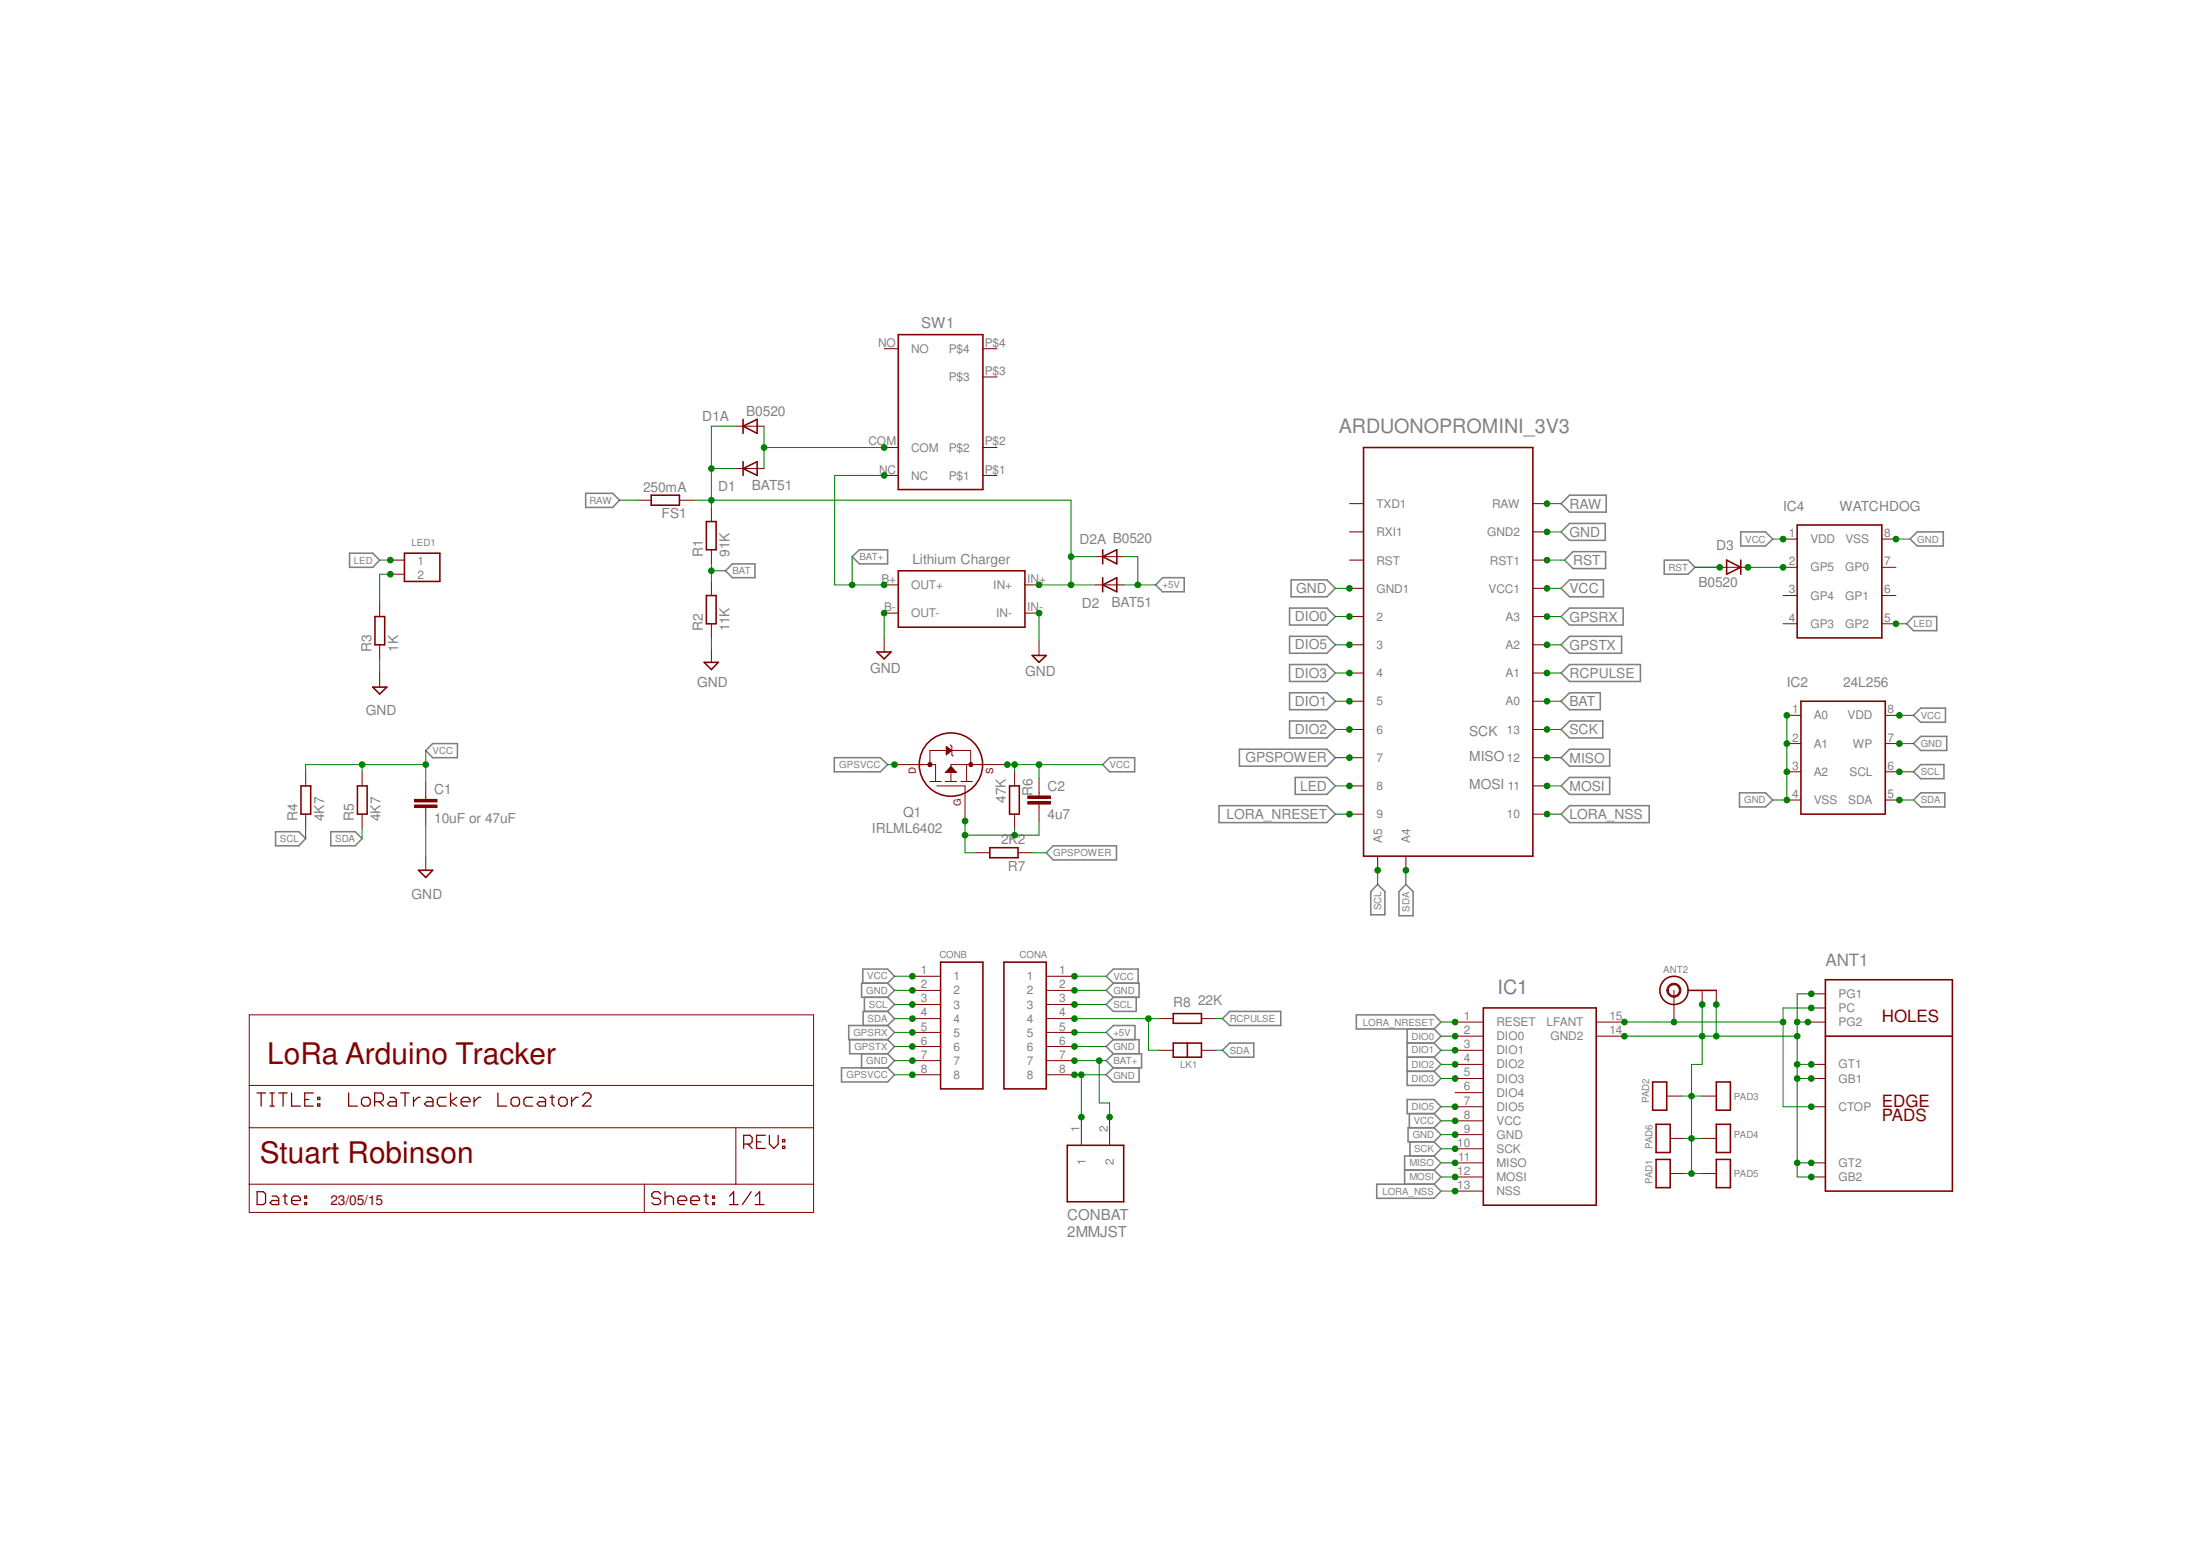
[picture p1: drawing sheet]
<svg xmlns="http://www.w3.org/2000/svg" width="297mm" height="210mm" viewBox="0 0 297 210" stroke-linecap="round" stroke-linejoin="round" font-family="sans-serif">
<g fill="none" stroke="#808080" stroke-width=".21">
<path d="M47.2 74.7h3.1l1 .9-1 1h-3.1zM79.1 66.6h3.6l.9 .9-.9 1h-3.6zM98 77l.9-.9h3v1.9h-3zM115.1 75.1l.9-.9h3.8v1.9h-3.8zM157 78h2.9v1.9h-2.9l-1-.9zM174.3 78.3h4.9l1.1 1.1-1.1 1.2h-4.9zM210.8 71.8l1.1-1.1h4.8v2.2h-4.8zM210.8 79.4l1.1-1.1h4.6v2.3h-4.6zM210.8 68l1.1-1.2h5v2.3h-5zM211.2 75.6l1.2-1.1h4.4v2.3h-4.4zM224.7 75.6h3.2l1 1-1 .9h-3.2zM235 71.8h3.4l.9 1-.9 .9h-3.4z"/>
<path d="M257.9 72.8l1-1h3.5v1.9h-3.5zM174.1 97.3h5.1l1.1 1.2-1.1 1.1h-5.1zM174.1 82.1h5.1l1.1 1.1-1.1 1.2h-5.1zM174.1 85.9h5.1l1.1 1.1-1.1 1.2h-5.1zM174.1 89.7h5.1l1.1 1.1-1.1 1.2h-5.1zM174.1 93.5h5.1l1.1 1.2-1.1 1.1h-5.1zM210.8 83.2l1.1-1.1h7.3v2.3h-7.3zM210.8 87l1.1-1.1h7v2.3h-7zM210.8 94.7l1.1-1.2h4.2v2.3h-4.2zM210.8 98.5l1.1-1.2h4.5v2.3h-4.5zM210.8 90.8l1.1-1.1h9.6v2.3h-9.6zM258.4 96.6l.9-1h3.4v1.9h-3.4z"/>
<path d="M258.4 83.2h3.1v1.9h-3.1l-1-.9zM37.2 112.3h3.1l1 .9-1 1h-3.1zM44.7 112.3h3.3l.9 .9-.9 1h-3.3zM58.4 100.4h3.4v1.9h-3.4l-.9-1zM112.6 102.3h6.3l.9 .9-.9 1h-6.3zM141.3 115.1l.9-.9h8.5v1.9h-8.5zM148.9 103.2l.9-.9h3.4v1.9h-3.4zM164.6 108.8h14.6l1.1 1.1-1.1 1.1h-14.6zM167.3 101.1h11.9l1.1 1.2-1.1 1.1h-11.9zM174.9 104.9h4.3l1.1 1.2-1.1 1.1h-4.3zM186 119.4l1 1v3.1h-1.9v-3.1zM189.8 119.4l1 1v3.2h-1.9v-3.2z"/>
<path d="M210.8 109.9l1.1-1.1h10.8v2.2h-10.8zM210.8 106.1l1.1-1.2h5.4v2.3h-5.4zM210.8 102.3l1.1-1.2h5.4v2.3h-5.4zM234.9 107h3.5l.9 1-.9 .9h-3.5zM258.4 108l.9-1h3.3v1.9h-3.3zM258.4 100.4l.9-1h3.5v1.9h-3.5zM258.4 104.2l.9-1h3.2v1.9h-3.2zM116.5 132.7v-1.9h3.3l1 1-1 .9M116.7 134.6v1.9M119.8 138.4h-5.2v1.9h5.2M119.8 132.7h-3.5v1.9h3.5M119.8 132.7l1 1-1 .9"/>
<path d="M119.8 138.4l1 1-1 .9M119.8 136.5l1 1-1 .9M119.8 136.5h-3.3v1.9M119.8 134.6l1 1-1 .9M150.3 132.7h3.5v1.9h-3.5M150.3 132.7l-1 1 1 .9M150.3 132.7l-1-.9 1-1h3.4v1.9M150.3 134.6l-1 1 1 .9h3.1v-1.9M165.1 137.5l.9-1h6.9v1.9h-6.9zM183.1 137h10.5l1 1-1 .9h-10.5zM190 138.9v7.6h3.6l1-.9-1-1M193.6 138.9l1 1-1 .9"/>
<path d="M113.6 144.1h6.2l1 1-1 .9h-6.2zM114.7 140.3v1.9h5.1M116.3 142.2v1.9M119.8 142.2l1 1-1 .9M119.8 140.3l1 1-1 .9M150.3 144.1l-1 1 1 .9h3.5v-1.9M150.3 142.2h3.8v1.9h-3.8M150.3 140.3h3.5v1.9M150.3 140.3l-1 1 1 .9M150.3 140.3l-1-.9 1-1h2.9v1.9M150.3 142.2l-1 1 1 .9M165.1 141.8l.9-1h3.3v1.9h-3.3z"/>
<path d="M185.9 159.9h7.7l1 .9-1 1h-7.7zM189.6 157.9h4M190 148.4h3.6l1 1-1 .9h-3.6zM190 140.8h3.6M190 142.7h3.6M190 144.6h3.6M190.3 150.3v1.9M190.4 154.1v1.9M193.6 152.2l1 1-1 .9M193.6 152.2h-3.5v1.9h3.5M193.6 150.3l1 1-1 .9M193.6 142.7l1 1-1 .9"/>
<path d="M193.6 157.9l1 1-1 1M193.6 156h-4v3.9M193.6 156l1 1-1 .9M193.6 154.1l1 1-1 .9M193.6 140.8l1 1-1 .9"/>
</g>
<g fill="none" stroke="#800000" stroke-width=".21">
<path d="M95.4 70.4h1.3v3.8h-1.3zM50.3 92.8h1.9l-.9 .9zM50.6 83.2h1.3v3.8h-1.3zM95.1 89.4h1.9l-.9 1zM95.4 80.4h1.3v3.8h-1.3zM118.4 88h1.9l-.9 .9zM127 129.9h5.7v17.1h-5.7zM135.5 129.9h5.8v17.1h-5.8zM158.4 136.8h3.8v1.3h-3.8zM223.1 146h1.9v3.9h-1.9zM223.6 151.8h1.9v3.8h-1.9zM223.6 156.5h1.9v3.8h-1.9z"/>
<path d="M231.7 146h1.9v3.9h-1.9zM231.7 151.8h1.9v3.8h-1.9zM231.7 156.5h1.9v3.8h-1.9z"/>
<circle cx="128.4" cy="103.2" r="4.3"/>
</g>
<g fill="none" stroke="#800000" stroke-width=".14">
<path d="M96.1 68.5v1.9M96.1 74.2v1.9M96.1 78.5v1.9M51.3 81.3v1.9M51.3 87v1.9M51.3 90.8v2M96.1 84.2v1.9M96.1 87.5v1.9M119.4 86.1v1.9M124.2 103.2h2.1v2.3M125.6 105.5h1.5M126.5 106.1h3.8v.9"/>
<path d="M127.6 105.5h1.6M127.6 101.3h-2v1.9M127.8 100.8l.7 .5-.7 .6zM128 103.9h.2M128.3 100.5l.2 .3v1.1l.2 .2M128.4 103.5l.8 .8h-1.6zM128.4 104.3v1.2M128.6 101.3h2.5v1.9M129.7 105.5h1.6M130.5 103.2v2.3M132.6 103.2h-4.2v.3M33.7 137h76.2v26.7h-76.2z"/>
<path d="M123.2 131.8h3.8M123.2 133.7h3.8M123.2 135.6h3.8M123.2 137.5h3.8M123.2 139.4h3.8M141.3 131.8h3.8M141.3 133.7h3.8M141.3 135.6h3.8M141.3 137.5h3.8M141.3 139.4h3.8M156.5 137.5h1.9M162.2 137.5h1.9"/>
<path d="M33.7 152.2h76.2M33.7 159.9h76.2M33.7 146.5h76.2M87 159.9v3.8M99.4 152.2v7.7M123.2 141.3h3.8M123.2 143.2h3.8M123.2 145.1h3.8M141.3 141.3h3.8M141.3 143.2h3.8M141.3 145.1h3.8M225 148h1.9"/>
<path d="M225.5 153.7h1.9M225.5 158.4h1.9M229.8 148h1.9M229.8 153.7h1.9M229.8 158.4h1.9"/>
</g>
<g fill="none" stroke="#800000" stroke-width=".17">
<path d="M127.8 101.3h.2M128.3 101.3h.2M34.7 147.5h1.2M35.3 147.5v1.8M36.4 147.5h.6M36.4 149.3h.6M36.7 147.5v1.8M37.6 147.5h1.2M38.2 147.5v1.8M39.4 147.5v1.8h1.2M41.1 148.4h.6M42.3 147.5h-1.2v1.8h1.2"/>
<path d="M42.9 149h.3v.3h-.3zM42.9 148.1h.3v.3h-.3zM47.1 147.5v1.8h1.2M48.8 148.4l.3-.3h.6l.3 .3v.6l-.3 .3h-.6l-.3-.3zM50.6 148.7h.9l.3-.3v-.6l-.3-.3h-.9v1.8M51.2 148.7l.6 .6M52.6 148.1h.6l.3 .3v.9h-.9l-.3-.3 .3-.3h.9M54.1 147.5h1.1M54.7 147.5v1.8M55.8 148.1v1.2M56.7 148.1h-.3l-.6 .6M57.6 148.1h.6l.3 .3v.9h-.9l-.3-.3 .3-.3h.9"/>
<path d="M60.2 148.1h-.9l-.2 .3v.6l.2 .3h.9M60.8 147.5v1.8M61.7 148.1l-.9 .6 .9 .6M62.3 148.7h1.2v-.3l-.3-.3h-.6l-.3 .3v.6l.3 .3h.6M64 148.1v1.2M64.9 148.1h-.3l-.6 .6M67.2 147.5v1.8h1.2M69 148.4l.3-.3h.6l.2 .3v.6l-.2 .3h-.6l-.3-.3zM71.9 148.1h-.9l-.3 .3v.6l.3 .3h.9M72.8 148.1h.6l.3 .3v.9h-.9l-.3-.3 .3-.3h.9M74.2 148.1h.6M74.5 147.8v1.2l.3 .3"/>
<path d="M75.7 148.1h.6l.3 .3v.6l-.3 .3h-.6l-.3-.3v-.6zM77.2 148.1v1.2M78.1 148.1h-.3l-.6 .6M78.7 147.8l.2-.3h.6l.3 .3v.3l-1.1 1.2h1.1M100.4 154.4h.9l.3-.3v-.6l-.3-.3h-.9v1.8M101 154.4l.6 .6M102.1 154.1h.6M103.3 153.2h-1.2v1.8h1.2M103.9 153.2v1.2l.6 .6 .6-.6v-1.2M105.7 154.7h.3v.3h-.3zM105.7 153.8h.3v.3h-.3zM34.7 160.9h.9l.3 .3v1.1l-.3 .3h-.9z"/>
<path d="M36.7 161.5h.6l.3 .3v.8h-.9l-.3-.3 .3-.2h.9M38.2 161.5h.6M38.5 161.2v1.1l.3 .3M39.4 162.1h1.2v-.3l-.3-.3h-.6l-.3 .3v.5l.3 .3h.6M41.1 162.3h.3v.3h-.3zM41.1 161.5h.3v.3h-.3zM89.2 161.2l-.3-.3h-.6l-.3 .3v.3l.3 .3h.6l.3 .3v.2l-.3 .3h-.6l-.3-.3M89.8 161.8l.3-.3h.5l.3 .3v.8M89.8 160.9v1.7M91.5 162.1h1.2v-.3l-.3-.3h-.6l-.3 .3v.5l.3 .3h.6M93.3 162.1h1.1v-.3l-.3-.3h-.5l-.3 .3v.5l.3 .3h.5M95 161.5h.6"/>
<path d="M95.3 161.2v1.1l.3 .3M96.2 162.3h.3v.3h-.3zM96.2 161.5h.3v.3h-.3zM98.5 162.6h1.1M98.5 161.5l.6-.6v1.7M101.4 160.9l-1.2 1.7M102 162.6h1.2M102 161.5l.6-.6v1.7"/>
</g>
<path d="M128.2 103.9l.2-.2 .2 .2" fill="none" stroke="#800000" stroke-width=".38"/>
<path d="M128.1 104h.6" fill="none" stroke="#800000" stroke-width=".3"/>
<path d="M127.8 100.9v.8M127.8 104.2h1.2M128 101v.6l.3-.3h-.3M128 104.1h.8M128.1 101.1l.1 .1" fill="none" stroke="#800000" stroke-width=".25"/>
<circle cx="125.6" cy="103.2" r=".3" fill="#800000"/>
<circle cx="125.6" cy="103.2" r=".3" fill="none" stroke="#800000" stroke-width=".14"/>
<circle cx="131.1" cy="103.2" r=".29" fill="#800000"/>
<g fill="none" stroke="#800000" stroke-width=".14">
<path d="M99.4 57.5h3.8M119.4 47.1h1.9M132.7 47.1h1.9M132.7 50.9h1.9M99.4 63.2h3.8M119.4 60.4h1.9M119.4 64.2h1.9M132.7 60.4h1.9M132.7 64.2h1.9M147.9 75.1h3.8M147.9 79h3.8M48.9 104.2v1.9"/>
<path d="M48.9 109.9v1.9M56 108.7h3v.3h-3zM56 107.9h3v.3h-3zM57.5 105.6v2.3M57.5 109v2.3M57.5 115.6v1.9M120.8 103.2h3.8M130.3 107v3.8M131.7 115.1h1.9M132.2 103.2h3.8M137 104.2v1.9M137 109.9v1.9"/>
<path d="M137.5 115.1h1.9M138.8 108.2h3v.3h-3zM138.8 107.4h3v.4h-3zM140.3 105.1v2.3M140.3 108.5v2.3M244.6 136.1h1.9M244.6 134.2h1.9M244.6 138h1.9M244.6 149.4h1.9M244.6 143.7h1.9M244.6 145.6h1.9M244.6 157h1.9"/>
<path d="M244.6 158.9h1.9"/>
<circle cx="131.1" cy="103.2" r=".29"/>
</g>
<g fill="none" stroke="#800000" stroke-width=".21">
<path d="M100.3 57.5l1.9-.9v1.9zM100.3 56.6v1.9M121.3 45.2h11.4v20.9h-11.4zM100.3 62.3v1.9M100.3 63.2l1.9-.9v1.9zM148.9 75.1l1.9-.9v1.9zM148.9 74.2v1.9M148.9 78v1.9M148.9 79l1.9-1v1.9zM48.3 106.1h1.3v3.8h-1.3zM56.5 117.5h1.9l-.9 .9zM133.6 114.4h3.9v1.4h-3.9z"/>
<path d="M136.3 106.1h1.3v3.8h-1.3zM227.9 133.7h3.8M246.5 132.2h17.1v28.6h-17.1zM246.5 139.9h17.1"/>
</g>
<path d="M56 108.8h3M56 108.1h3M138.8 108.4h3M138.8 107.6h3" fill="none" stroke="#800000" stroke-width=".34"/>
<path d="M225.4 133a.96 .96 0 0 1 1.5 .3 .96 .96 0 0 1-.7 1.3 .96 .96 0 0 1-1.2-.9h.3a.75 .75 0 0 1 .9-.8 .75 .75 0 0 1 .5 1.1 .75 .75 0 0 1-1.2 .2l-.2-.2v-.3h-.3l.1-.4z" fill-rule="evenodd" fill="#800000"/>
<g fill="none" stroke="#800000" stroke-width=".14">
<path d="M52.7 75.6h1.9M52.7 77.5h1.9M86 67.5h1.9M91.7 67.5h1.9M119.4 79h1.9M138.4 79h1.9M182.2 68h1.9M182.2 71.8h1.9M182.2 75.6h1.9M182.2 79.4h1.9M207 68h1.9M207 71.8h1.9"/>
<path d="M207 75.6h1.9M207 79.4h1.9M232.2 76.6h3.8M240.7 76.6h2M240.7 72.8h2M254.1 76.6h1.9M254.1 72.8h1.9M119.4 82.8h1.9M138.4 82.8h1.9M140.3 86.6v1.9M182.2 83.2h1.9M182.2 87h1.9"/>
<path d="M182.2 90.8h1.9M182.2 94.7h1.9M182.2 98.5h1.9M207 83.2h1.9M207 87h1.9M207 90.8h1.9M207 94.7h1.9M207 98.5h1.9M240.7 80.4h2M240.7 84.2h2M241.3 96.6h1.9M254.1 80.4h1.9"/>
<path d="M254.1 84.2h1.9M254.5 96.6h2M41.3 104.2v1.9M41.3 109.9v1.9M182.2 102.3h1.9M182.2 106.1h1.9M182.2 109.9h1.9M186 115.6v1.9M189.8 115.6v1.9M207 102.3h1.9M207 106.1h1.9M207 109.9h1.9"/>
<path d="M241.3 100.4h1.9M241.3 104.2h1.9M241.3 108h1.9M254.5 100.4h2M254.5 104.2h2M254.5 108h2M196.5 138h3.8M196.5 139.9h3.8M215.5 138h3.8M215.5 139.9h3.8M225.4 133a.96 .96 0 0 1 1.5 .3 .96 .96 0 0 1-.7 1.3 .96 .96 0 0 1-1.2-.9h.3a.75 .75 0 0 1 .9-.8 .75 .75 0 0 1 .5 1.1 .75 .75 0 0 1-1.2 .2l-.2-.2v-.3h-.3l.1-.4zM226 133.7v3.8"/>
<path d="M229.8 133.7v1.9M231.7 133.7v1.9M146 150.8v3.8M149.8 150.8v3.8M156.5 141.8h1.9M162.2 141.8h1.9M196.5 141.8h3.8M196.5 143.7h3.8M196.5 145.6h3.8M196.5 147.5h3.8M196.5 149.4h3.8M196.5 151.3h3.8"/>
<path d="M196.5 153.2h3.8M196.5 155.1h3.8M196.5 157h3.8M196.5 158.9h3.8M196.5 160.8h3.8"/>
</g>
<g fill="none" stroke="#800000" stroke-width=".21">
<path d="M54.6 74.7h4.8v3.8h-4.8zM87.9 66.8h3.8v1.4h-3.8zM121.3 77h17.1v7.7h-17.1zM184.1 60.4h22.9v55.2h-22.9zM233.1 75.6l1.9 1-1.9 .9zM235 75.6v1.9M242.7 70.9h11.4v15.2h-11.4zM139.4 88.5h1.9l-1 .9zM243.2 94.7h11.3v15.2h-11.3zM40.6 106.1h1.3v3.8h-1.3zM200.3 136.1h15.2v26.6h-15.2zM144.1 154.6h7.6v7.6h-7.6z"/>
<path d="M158.4 140.8h3.8v1.9h-3.8zM160.3 140.8v1.9"/>
<circle cx="226" cy="133.7" r="1.91"/>
</g>
<path d="M52.7 77.5h-1.4v3.8" fill="none" stroke="#008000" stroke-width=".14"/>
<circle cx="52.7" cy="77.5" r=".38" fill="#008000"/>
<g fill="none" stroke="#008000" stroke-width=".14">
<path d="M208.9 71.8h1.9M51.3 88.9v1.9M96.1 86.1v1.4"/>
<circle cx="52.7" cy="77.5" r=".38"/>
</g>
<circle cx="208.9" cy="71.8" r=".38" fill="#008000"/>
<g fill="none" stroke="#008000" stroke-width=".14">
<path d="M180.3 79.4h1.9"/>
<circle cx="208.9" cy="71.8" r=".38"/>
</g>
<circle cx="182.2" cy="79.4" r=".38" fill="#008000"/>
<g fill="none" stroke="#008000" stroke-width=".14">
<path d="M145.1 145.1h.9"/>
<circle cx="182.2" cy="79.4" r=".38"/>
</g>
<circle cx="145.1" cy="145.1" r=".38" fill="#008000"/>
<g fill="none" stroke="#008000" stroke-width=".14">
<path d="M149.3 145.1h-3.3v5.7"/>
<circle cx="145.1" cy="145.1" r=".38"/>
</g>
<circle cx="146" cy="150.8" r=".38" fill="#008000"/>
<circle cx="146" cy="150.8" r=".38" fill="none" stroke="#008000" stroke-width=".14"/>
<circle cx="146" cy="145.1" r=".38" fill="#008000"/>
<g fill="none" stroke="#008000" stroke-width=".14">
<path d="M145.1 141.3h4.2"/>
<circle cx="146" cy="145.1" r=".38"/>
</g>
<circle cx="145.1" cy="141.3" r=".38" fill="#008000"/>
<g fill="none" stroke="#008000" stroke-width=".14">
<path d="M145.1 133.7h4.2"/>
<circle cx="145.1" cy="141.3" r=".38"/>
</g>
<circle cx="145.1" cy="133.7" r=".38" fill="#008000"/>
<circle cx="145.1" cy="133.7" r=".38" fill="none" stroke="#008000" stroke-width=".14"/>
<circle cx="140.3" cy="82.8" r=".38" fill="#008000"/>
<g fill="none" stroke="#008000" stroke-width=".14">
<path d="M119.4 82.8v3.3M140.3 82.8v3.8M57.5 111.3v4.3"/>
<circle cx="140.3" cy="82.8" r=".38"/>
</g>
<circle cx="119.4" cy="82.8" r=".38" fill="#008000"/>
<g fill="none" stroke="#008000" stroke-width=".14">
<path d="M194.6 153.2h1.9"/>
<circle cx="119.4" cy="82.8" r=".38"/>
</g>
<circle cx="196.5" cy="153.2" r=".38" fill="#008000"/>
<g fill="none" stroke="#008000" stroke-width=".14">
<path d="M222.7 139.9h7.1v3.8h-1.4M226.9 148h2.9M227.4 153.7h2.4M228.4 148v5.7"/>
<circle cx="196.5" cy="153.2" r=".38"/>
</g>
<circle cx="228.4" cy="153.7" r=".38" fill="#008000"/>
<circle cx="228.4" cy="153.7" r=".38" fill="none" stroke="#008000" stroke-width=".14"/>
<circle cx="228.4" cy="148" r=".38" fill="#008000"/>
<g fill="none" stroke="#008000" stroke-width=".14">
<path d="M227.4 158.4h2.4M228.4 143.7v4.3M228.4 153.7v4.7"/>
<circle cx="228.4" cy="148" r=".38"/>
</g>
<circle cx="228.4" cy="158.4" r=".38" fill="#008000"/>
<g fill="none" stroke="#008000" stroke-width=".14">
<path d="M229.8 139.9h1.9M242.7 138h1.9M244.6 134.2h-1.9v24.7h1.9M242.7 143.7h1.9M242.7 145.6h1.9M242.7 157h1.9"/>
<circle cx="228.4" cy="158.4" r=".38"/>
</g>
<circle cx="242.7" cy="139.9" r=".38" fill="#008000"/>
<circle cx="242.7" cy="139.9" r=".38" fill="none" stroke="#008000" stroke-width=".14"/>
<circle cx="242.7" cy="157" r=".38" fill="#008000"/>
<circle cx="242.7" cy="157" r=".38" fill="none" stroke="#008000" stroke-width=".14"/>
<circle cx="242.7" cy="143.7" r=".38" fill="#008000"/>
<circle cx="242.7" cy="143.7" r=".38" fill="none" stroke="#008000" stroke-width=".14"/>
<circle cx="242.7" cy="145.6" r=".38" fill="#008000"/>
<circle cx="242.7" cy="145.6" r=".38" fill="none" stroke="#008000" stroke-width=".14"/>
<circle cx="242.7" cy="138" r=".38" fill="#008000"/>
<circle cx="242.7" cy="138" r=".38" fill="none" stroke="#008000" stroke-width=".14"/>
<circle cx="244.6" cy="134.2" r=".38" fill="#008000"/>
<circle cx="244.6" cy="134.2" r=".38" fill="none" stroke="#008000" stroke-width=".14"/>
<circle cx="244.1" cy="138" r=".38" fill="#008000"/>
<circle cx="244.1" cy="138" r=".38" fill="none" stroke="#008000" stroke-width=".14"/>
<circle cx="244.6" cy="143.7" r=".38" fill="#008000"/>
<circle cx="244.6" cy="143.7" r=".38" fill="none" stroke="#008000" stroke-width=".14"/>
<circle cx="244.6" cy="145.6" r=".38" fill="#008000"/>
<circle cx="244.6" cy="145.6" r=".38" fill="none" stroke="#008000" stroke-width=".14"/>
<circle cx="244.6" cy="157" r=".38" fill="#008000"/>
<circle cx="244.6" cy="157" r=".38" fill="none" stroke="#008000" stroke-width=".14"/>
<circle cx="244.6" cy="158.9" r=".38" fill="#008000"/>
<g fill="none" stroke="#008000" stroke-width=".14">
<path d="M229.8 135.6v4.3M231.7 135.6v4.3h11"/>
<circle cx="244.6" cy="158.9" r=".38"/>
</g>
<circle cx="229.8" cy="139.9" r=".38" fill="#008000"/>
<circle cx="229.8" cy="139.9" r=".38" fill="none" stroke="#008000" stroke-width=".14"/>
<circle cx="231.7" cy="139.9" r=".38" fill="#008000"/>
<circle cx="231.7" cy="139.9" r=".38" fill="none" stroke="#008000" stroke-width=".14"/>
<circle cx="231.7" cy="135.6" r=".38" fill="#008000"/>
<circle cx="231.7" cy="135.6" r=".38" fill="none" stroke="#008000" stroke-width=".14"/>
<circle cx="229.8" cy="135.6" r=".38" fill="#008000"/>
<g fill="none" stroke="#008000" stroke-width=".14">
<path d="M219.3 139.9h3.4"/>
<circle cx="229.8" cy="135.6" r=".38"/>
</g>
<circle cx="219.3" cy="139.9" r=".38" fill="#008000"/>
<g fill="none" stroke="#008000" stroke-width=".14">
<path d="M256 72.8h1.9"/>
<circle cx="219.3" cy="139.9" r=".38"/>
</g>
<circle cx="256" cy="72.8" r=".38" fill="#008000"/>
<g fill="none" stroke="#008000" stroke-width=".14">
<path d="M241.3 96.6v11.4h-2"/>
<circle cx="256" cy="72.8" r=".38"/>
</g>
<circle cx="241.3" cy="108" r=".38" fill="#008000"/>
<circle cx="241.3" cy="108" r=".38" fill="none" stroke="#008000" stroke-width=".14"/>
<circle cx="241.3" cy="104.2" r=".38" fill="#008000"/>
<circle cx="241.3" cy="104.2" r=".38" fill="none" stroke="#008000" stroke-width=".14"/>
<circle cx="241.3" cy="96.6" r=".38" fill="#008000"/>
<circle cx="241.3" cy="96.6" r=".38" fill="none" stroke="#008000" stroke-width=".14"/>
<circle cx="241.3" cy="100.4" r=".38" fill="#008000"/>
<g fill="none" stroke="#008000" stroke-width=".14">
<path d="M256.5 100.4h1.9"/>
<circle cx="241.3" cy="100.4" r=".38"/>
</g>
<circle cx="256.5" cy="100.4" r=".38" fill="#008000"/>
<g fill="none" stroke="#008000" stroke-width=".14">
<path d="M120.8 143.2h2.4"/>
<circle cx="256.5" cy="100.4" r=".38"/>
</g>
<circle cx="123.2" cy="143.2" r=".38" fill="#008000"/>
<g fill="none" stroke="#008000" stroke-width=".14">
<path d="M120.8 133.7h2.4"/>
<circle cx="123.2" cy="143.2" r=".38"/>
</g>
<circle cx="123.2" cy="133.7" r=".38" fill="#008000"/>
<g fill="none" stroke="#008000" stroke-width=".14">
<path d="M208.9 68h1.9"/>
<circle cx="123.2" cy="133.7" r=".38"/>
</g>
<circle cx="208.9" cy="68" r=".38" fill="#008000"/>
<g fill="none" stroke="#008000" stroke-width=".14">
<path d="M83.6 67.5h2.4M208.9 79.4h1.9"/>
<circle cx="208.9" cy="68" r=".38"/>
</g>
<circle cx="208.9" cy="79.4" r=".38" fill="#008000"/>
<g fill="none" stroke="#008000" stroke-width=".14">
<path d="M145.1 131.8h4.2"/>
<circle cx="208.9" cy="79.4" r=".38"/>
</g>
<circle cx="145.1" cy="131.8" r=".38" fill="#008000"/>
<g fill="none" stroke="#008000" stroke-width=".14">
<path d="M136 103.2h4.3M137 103.2v1"/>
<circle cx="145.1" cy="131.8" r=".38"/>
</g>
<circle cx="137" cy="103.2" r=".38" fill="#008000"/>
<g fill="none" stroke="#008000" stroke-width=".14">
<path d="M148.9 103.2h-8.6v1.9"/>
<circle cx="137" cy="103.2" r=".38"/>
</g>
<circle cx="140.3" cy="103.2" r=".38" fill="#008000"/>
<circle cx="140.3" cy="103.2" r=".38" fill="none" stroke="#008000" stroke-width=".14"/>
<circle cx="136" cy="103.2" r=".38" fill="#008000"/>
<g fill="none" stroke="#008000" stroke-width=".14">
<path d="M48.9 103.2v1M57.5 101.3v4.3M57.5 103.2h-16.2v1"/>
<circle cx="136" cy="103.2" r=".38"/>
</g>
<circle cx="48.9" cy="103.2" r=".38" fill="#008000"/>
<circle cx="48.9" cy="103.2" r=".38" fill="none" stroke="#008000" stroke-width=".14"/>
<circle cx="57.5" cy="103.2" r=".38" fill="#008000"/>
<g fill="none" stroke="#008000" stroke-width=".14">
<path d="M194.6 151.3h1.9"/>
<circle cx="57.5" cy="103.2" r=".38"/>
</g>
<circle cx="196.5" cy="151.3" r=".38" fill="#008000"/>
<g fill="none" stroke="#008000" stroke-width=".14">
<path d="M239.3 72.8h1.4"/>
<circle cx="196.5" cy="151.3" r=".38"/>
</g>
<circle cx="240.7" cy="72.8" r=".38" fill="#008000"/>
<g fill="none" stroke="#008000" stroke-width=".14">
<path d="M256.5 96.6h1.9"/>
<circle cx="240.7" cy="72.8" r=".38"/>
</g>
<circle cx="256.5" cy="96.6" r=".38" fill="#008000"/>
<g fill="none" stroke="#008000" stroke-width=".14">
<path d="M120.8 131.8h2.4"/>
<circle cx="256.5" cy="96.6" r=".38"/>
</g>
<circle cx="123.2" cy="131.8" r=".38" fill="#008000"/>
<g fill="none" stroke="#008000" stroke-width=".14">
<path d="M208.9 83.2h1.9"/>
<circle cx="123.2" cy="131.8" r=".38"/>
</g>
<circle cx="208.9" cy="83.2" r=".38" fill="#008000"/>
<g fill="none" stroke="#008000" stroke-width=".14">
<path d="M120.8 139.4h2.4"/>
<circle cx="208.9" cy="83.2" r=".38"/>
</g>
<circle cx="123.2" cy="139.4" r=".38" fill="#008000"/>
<g fill="none" stroke="#008000" stroke-width=".14">
<path d="M208.9 87h1.9"/>
<circle cx="123.2" cy="139.4" r=".38"/>
</g>
<circle cx="208.9" cy="87" r=".38" fill="#008000"/>
<g fill="none" stroke="#008000" stroke-width=".14">
<path d="M120.8 141.3h2.4"/>
<circle cx="208.9" cy="87" r=".38"/>
</g>
<circle cx="123.2" cy="141.3" r=".38" fill="#008000"/>
<g fill="none" stroke="#008000" stroke-width=".14">
<path d="M180.3 109.9h1.9"/>
<circle cx="123.2" cy="141.3" r=".38"/>
</g>
<circle cx="182.2" cy="109.9" r=".38" fill="#008000"/>
<g fill="none" stroke="#008000" stroke-width=".14">
<path d="M194.6 138h1.9"/>
<circle cx="182.2" cy="109.9" r=".38"/>
</g>
<circle cx="196.5" cy="138" r=".38" fill="#008000"/>
<g fill="none" stroke="#008000" stroke-width=".14">
<path d="M180.3 106.1h1.9"/>
<circle cx="196.5" cy="138" r=".38"/>
</g>
<circle cx="182.2" cy="106.1" r=".38" fill="#008000"/>
<g fill="none" stroke="#008000" stroke-width=".14">
<path d="M51.3 75.6h1.4"/>
<circle cx="182.2" cy="106.1" r=".38"/>
</g>
<circle cx="52.7" cy="75.6" r=".38" fill="#008000"/>
<g fill="none" stroke="#008000" stroke-width=".14">
<path d="M256 84.2h1.4"/>
<circle cx="52.7" cy="75.6" r=".38"/>
</g>
<circle cx="256" cy="84.2" r=".38" fill="#008000"/>
<g fill="none" stroke="#008000" stroke-width=".14">
<path d="M180.3 102.3h1.9"/>
<circle cx="256" cy="84.2" r=".38"/>
</g>
<circle cx="182.2" cy="102.3" r=".38" fill="#008000"/>
<g fill="none" stroke="#008000" stroke-width=".14">
<path d="M208.9 75.6h2.3M139.4 115.1h1.9"/>
<circle cx="182.2" cy="102.3" r=".38"/>
</g>
<circle cx="208.9" cy="75.6" r=".38" fill="#008000"/>
<g fill="none" stroke="#008000" stroke-width=".14">
<path d="M228.9 76.6h3.3"/>
<circle cx="208.9" cy="75.6" r=".38"/>
</g>
<circle cx="232.2" cy="76.6" r=".38" fill="#008000"/>
<g fill="none" stroke="#008000" stroke-width=".14">
<path d="M223.6 138h2.4M244.6 136.1h-3.9v13.3h3.9"/>
<circle cx="232.2" cy="76.6" r=".38"/>
</g>
<circle cx="240.7" cy="138" r=".38" fill="#008000"/>
<circle cx="240.7" cy="138" r=".38" fill="none" stroke="#008000" stroke-width=".14"/>
<circle cx="244.6" cy="136.1" r=".38" fill="#008000"/>
<circle cx="244.6" cy="136.1" r=".38" fill="none" stroke="#008000" stroke-width=".14"/>
<circle cx="244.6" cy="149.4" r=".38" fill="#008000"/>
<g fill="none" stroke="#008000" stroke-width=".14">
<path d="M226 137.5v.5h14.7"/>
<circle cx="244.6" cy="149.4" r=".38"/>
</g>
<circle cx="226" cy="138" r=".38" fill="#008000"/>
<g fill="none" stroke="#008000" stroke-width=".14">
<path d="M219.3 138h4.3"/>
<circle cx="226" cy="138" r=".38"/>
</g>
<circle cx="219.3" cy="138" r=".38" fill="#008000"/>
<g fill="none" stroke="#008000" stroke-width=".14">
<path d="M145.1 143.2h3.3"/>
<circle cx="219.3" cy="138" r=".38"/>
</g>
<circle cx="145.1" cy="143.2" r=".38" fill="#008000"/>
<g fill="none" stroke="#008000" stroke-width=".14">
<path d="M149.3 143.2h-.9v5.7h1.4v1.9"/>
<circle cx="145.1" cy="143.2" r=".38"/>
</g>
<circle cx="149.8" cy="150.8" r=".38" fill="#008000"/>
<circle cx="149.8" cy="150.8" r=".38" fill="none" stroke="#008000" stroke-width=".14"/>
<circle cx="148.4" cy="143.2" r=".38" fill="#008000"/>
<g fill="none" stroke="#008000" stroke-width=".14">
<path d="M112.7 64.2v14.8h6.7M115.1 75.1v3.9"/>
<circle cx="148.4" cy="143.2" r=".38"/>
</g>
<circle cx="115.1" cy="79" r=".38" fill="#008000"/>
<g fill="none" stroke="#008000" stroke-width=".14">
<path d="M112.7 64.2h6.7"/>
<circle cx="115.1" cy="79" r=".38"/>
</g>
<circle cx="119.4" cy="64.2" r=".38" fill="#008000"/>
<circle cx="119.4" cy="64.2" r=".38" fill="none" stroke="#008000" stroke-width=".14"/>
<circle cx="119.4" cy="79" r=".38" fill="#008000"/>
<g fill="none" stroke="#008000" stroke-width=".14">
<path d="M145.1 139.4h4.2"/>
<circle cx="119.4" cy="79" r=".38"/>
</g>
<circle cx="145.1" cy="139.4" r=".38" fill="#008000"/>
<g fill="none" stroke="#008000" stroke-width=".14">
<path d="M151.7 79h4.3M151.7 75.1h1.9v3.9"/>
<circle cx="145.1" cy="139.4" r=".38"/>
</g>
<circle cx="153.6" cy="79" r=".38" fill="#008000"/>
<g fill="none" stroke="#008000" stroke-width=".14">
<path d="M145.1 137.5h10"/>
<circle cx="153.6" cy="79" r=".38"/>
</g>
<circle cx="145.1" cy="137.5" r=".38" fill="#008000"/>
<g fill="none" stroke="#008000" stroke-width=".14">
<path d="M156.5 137.5h-1.4v4.3h1.4"/>
<circle cx="145.1" cy="137.5" r=".38"/>
</g>
<circle cx="155.1" cy="137.5" r=".38" fill="#008000"/>
<g fill="none" stroke="#008000" stroke-width=".14">
<path d="M119.8 103.2h1"/>
<circle cx="155.1" cy="137.5" r=".38"/>
</g>
<circle cx="120.8" cy="103.2" r=".38" fill="#008000"/>
<g fill="none" stroke="#008000" stroke-width=".14">
<path d="M120.8 145.1h2.4"/>
<circle cx="120.8" cy="103.2" r=".38"/>
</g>
<circle cx="123.2" cy="145.1" r=".38" fill="#008000"/>
<g fill="none" stroke="#008000" stroke-width=".14">
<path d="M103.2 57.5v5.7M103.2 60.4h16.2"/>
<circle cx="123.2" cy="145.1" r=".38"/>
</g>
<circle cx="103.2" cy="60.4" r=".38" fill="#008000"/>
<circle cx="103.2" cy="60.4" r=".38" fill="none" stroke="#008000" stroke-width=".14"/>
<circle cx="119.4" cy="60.4" r=".38" fill="#008000"/>
<g fill="none" stroke="#008000" stroke-width=".14">
<path d="M130.3 110.8v1.9h10v-1.9M137 111.8v.9"/>
<circle cx="119.4" cy="60.4" r=".38"/>
</g>
<circle cx="137" cy="112.7" r=".38" fill="#008000"/>
<g fill="none" stroke="#008000" stroke-width=".14">
<path d="M130.3 112.7v2.4h1.4"/>
<circle cx="137" cy="112.7" r=".38"/>
</g>
<circle cx="130.3" cy="112.7" r=".38" fill="#008000"/>
<circle cx="130.3" cy="112.7" r=".38" fill="none" stroke="#008000" stroke-width=".14"/>
<circle cx="130.3" cy="110.8" r=".38" fill="#008000"/>
<g fill="none" stroke="#008000" stroke-width=".14">
<path d="M180.3 87h1.9"/>
<circle cx="130.3" cy="110.8" r=".38"/>
</g>
<circle cx="182.2" cy="87" r=".38" fill="#008000"/>
<g fill="none" stroke="#008000" stroke-width=".14">
<path d="M194.6 149.4h1.9"/>
<circle cx="182.2" cy="87" r=".38"/>
</g>
<circle cx="196.5" cy="149.4" r=".38" fill="#008000"/>
<g fill="none" stroke="#008000" stroke-width=".14">
<path d="M99.4 57.5h-3.3v11M96.1 63.2h3.3"/>
<circle cx="196.5" cy="149.4" r=".38"/>
</g>
<circle cx="96.1" cy="63.2" r=".38" fill="#008000"/>
<g fill="none" stroke="#008000" stroke-width=".14">
<path d="M140.3 79h7.6M147.9 75.1h-3.3v3.9"/>
<circle cx="96.1" cy="63.2" r=".38"/>
</g>
<circle cx="140.3" cy="79" r=".38" fill="#008000"/>
<g fill="none" stroke="#008000" stroke-width=".14">
<path d="M96.1 67.5h48.5v7.6"/>
<circle cx="140.3" cy="79" r=".38"/>
</g>
<circle cx="144.6" cy="75.1" r=".38" fill="#008000"/>
<circle cx="144.6" cy="75.1" r=".38" fill="none" stroke="#008000" stroke-width=".14"/>
<circle cx="144.6" cy="79" r=".38" fill="#008000"/>
<circle cx="144.6" cy="79" r=".38" fill="none" stroke="#008000" stroke-width=".14"/>
<circle cx="96.1" cy="67.5" r=".38" fill="#008000"/>
<g fill="none" stroke="#008000" stroke-width=".14">
<path d="M93.6 67.5h2.5M236 76.6h4.7"/>
<circle cx="96.1" cy="67.5" r=".38"/>
</g>
<circle cx="240.7" cy="76.6" r=".38" fill="#008000"/>
<circle cx="240.7" cy="76.6" r=".38" fill="none" stroke="#008000" stroke-width=".14"/>
<circle cx="236" cy="76.6" r=".38" fill="#008000"/>
<g fill="none" stroke="#008000" stroke-width=".14">
<path d="M256.5 108h1.9"/>
<circle cx="236" cy="76.6" r=".38"/>
</g>
<circle cx="256.5" cy="108" r=".38" fill="#008000"/>
<g fill="none" stroke="#008000" stroke-width=".14">
<path d="M48.9 111.8v1.4M189.8 117.5v1.9"/>
<circle cx="256.5" cy="108" r=".38"/>
</g>
<circle cx="189.8" cy="117.5" r=".38" fill="#008000"/>
<g fill="none" stroke="#008000" stroke-width=".14">
<path d="M120.8 137.5h2.4"/>
<circle cx="189.8" cy="117.5" r=".38"/>
</g>
<circle cx="123.2" cy="137.5" r=".38" fill="#008000"/>
<g fill="none" stroke="#008000" stroke-width=".14">
<path d="M256.5 104.2h1.9M164.1 141.8h1"/>
<circle cx="123.2" cy="137.5" r=".38"/>
</g>
<circle cx="256.5" cy="104.2" r=".38" fill="#008000"/>
<g fill="none" stroke="#008000" stroke-width=".14">
<path d="M186 117.5v1.9"/>
<circle cx="256.5" cy="104.2" r=".38"/>
</g>
<circle cx="186" cy="117.5" r=".38" fill="#008000"/>
<g fill="none" stroke="#008000" stroke-width=".14">
<path d="M145.1 135.6h4.2"/>
<circle cx="186" cy="117.5" r=".38"/>
</g>
<circle cx="145.1" cy="135.6" r=".38" fill="#008000"/>
<g fill="none" stroke="#008000" stroke-width=".14">
<path d="M41.3 111.8v1.4M120.8 135.6h2.4"/>
<circle cx="145.1" cy="135.6" r=".38"/>
</g>
<circle cx="123.2" cy="135.6" r=".38" fill="#008000"/>
<g fill="none" stroke="#008000" stroke-width=".14">
<path d="M194.6 139.9h1.9"/>
<circle cx="123.2" cy="135.6" r=".38"/>
</g>
<circle cx="196.5" cy="139.9" r=".38" fill="#008000"/>
<g fill="none" stroke="#008000" stroke-width=".14">
<path d="M180.3 83.2h1.9"/>
<circle cx="196.5" cy="139.9" r=".38"/>
</g>
<circle cx="182.2" cy="83.2" r=".38" fill="#008000"/>
<g fill="none" stroke="#008000" stroke-width=".14">
<path d="M208.9 94.7h1.9"/>
<circle cx="182.2" cy="83.2" r=".38"/>
</g>
<circle cx="208.9" cy="94.7" r=".38" fill="#008000"/>
<g fill="none" stroke="#008000" stroke-width=".14">
<path d="M96.1 76.1v2.4M96.1 77h1.9"/>
<circle cx="208.9" cy="94.7" r=".38"/>
</g>
<circle cx="96.1" cy="77" r=".38" fill="#008000"/>
<g fill="none" stroke="#008000" stroke-width=".14">
<path d="M194.6 143.7h1.9"/>
<circle cx="96.1" cy="77" r=".38"/>
</g>
<circle cx="196.5" cy="143.7" r=".38" fill="#008000"/>
<g fill="none" stroke="#008000" stroke-width=".14">
<path d="M180.3 98.5h1.9"/>
<circle cx="196.5" cy="143.7" r=".38"/>
</g>
<circle cx="182.2" cy="98.5" r=".38" fill="#008000"/>
<g fill="none" stroke="#008000" stroke-width=".14">
<path d="M194.6 160.8h1.9"/>
<circle cx="182.2" cy="98.5" r=".38"/>
</g>
<circle cx="196.5" cy="160.8" r=".38" fill="#008000"/>
<g fill="none" stroke="#008000" stroke-width=".14">
<path d="M208.9 109.9h1.9"/>
<circle cx="196.5" cy="160.8" r=".38"/>
</g>
<circle cx="208.9" cy="109.9" r=".38" fill="#008000"/>
<g fill="none" stroke="#008000" stroke-width=".14">
<path d="M208.9 106.1h1.9"/>
<circle cx="208.9" cy="109.9" r=".38"/>
</g>
<circle cx="208.9" cy="106.1" r=".38" fill="#008000"/>
<g fill="none" stroke="#008000" stroke-width=".14">
<path d="M194.6 158.9h1.9"/>
<circle cx="208.9" cy="106.1" r=".38"/>
</g>
<circle cx="196.5" cy="158.9" r=".38" fill="#008000"/>
<g fill="none" stroke="#008000" stroke-width=".14">
<path d="M208.9 102.3h1.9"/>
<circle cx="196.5" cy="158.9" r=".38"/>
</g>
<circle cx="208.9" cy="102.3" r=".38" fill="#008000"/>
<g fill="none" stroke="#008000" stroke-width=".14">
<path d="M194.6 157h1.9"/>
<circle cx="208.9" cy="102.3" r=".38"/>
</g>
<circle cx="196.5" cy="157" r=".38" fill="#008000"/>
<g fill="none" stroke="#008000" stroke-width=".14">
<path d="M208.9 98.5h1.9"/>
<circle cx="196.5" cy="157" r=".38"/>
</g>
<circle cx="208.9" cy="98.5" r=".38" fill="#008000"/>
<g fill="none" stroke="#008000" stroke-width=".14">
<path d="M194.6 155.1h1.9"/>
<circle cx="208.9" cy="98.5" r=".38"/>
</g>
<circle cx="196.5" cy="155.1" r=".38" fill="#008000"/>
<g fill="none" stroke="#008000" stroke-width=".14">
<path d="M180.3 94.7h1.9"/>
<circle cx="196.5" cy="155.1" r=".38"/>
</g>
<circle cx="182.2" cy="94.7" r=".38" fill="#008000"/>
<g fill="none" stroke="#008000" stroke-width=".14">
<path d="M194.6 141.8h1.9"/>
<circle cx="182.2" cy="94.7" r=".38"/>
</g>
<circle cx="196.5" cy="141.8" r=".38" fill="#008000"/>
<g fill="none" stroke="#008000" stroke-width=".14">
<path d="M180.3 90.8h1.9"/>
<circle cx="196.5" cy="141.8" r=".38"/>
</g>
<circle cx="182.2" cy="90.8" r=".38" fill="#008000"/>
<g fill="none" stroke="#008000" stroke-width=".14">
<path d="M194.6 145.6h1.9"/>
<circle cx="182.2" cy="90.8" r=".38"/>
</g>
<circle cx="196.5" cy="145.6" r=".38" fill="#008000"/>
<g fill="none" stroke="#008000" stroke-width=".14">
<path d="M208.9 90.8h1.9M164.1 137.5h1"/>
<circle cx="196.5" cy="145.6" r=".38"/>
</g>
<circle cx="208.9" cy="90.8" r=".38" fill="#008000"/>
<circle cx="208.9" cy="90.8" r=".38" fill="none" stroke="#008000" stroke-width=".14"/>
<g font-size="4" fill="#800000">
<text x="36.1" y="143.7">LoRa Arduino Tracker</text>
<text x="35.1" y="157">Stuart Robinson</text>
</g>
<g font-size="2.7" fill="#808080">
<text x="180.8" y="58.5">ARDUONOPROMINI_3V3</text>
<text x="202.2" y="134.2">IC1</text>
</g>
<text font-size="2.3" fill="#808080" x="246.5" y="130.3">ANT1</text>
<g font-size="2.3" fill="#800000">
<text x="254.1" y="138">HOLES</text>
<text x="254.1" y="149.4">EDGE</text>
<text x="254.1" y="151.3">PADS</text>
</g>
<g font-size="2" fill="#808080">
<text x="124.4" y="44.2">SW1</text>
<text x="144.1" y="167">2MMJST</text>
<text x="144.1" y="164.6">CONBAT</text>
</g>
<g font-size="1.9" fill="#808080">
<text x="94.8" y="56.8">D1A</text>
<text x="100.8" y="56.2">B0520</text>
<text x="86.8" y="66.4">250mA</text>
<text x="89.3" y="70">FS1</text>
<text x="97" y="66.3">D1</text>
<text x="101.5" y="66.2">BAT51</text>
<text x="211.9" y="68.7">RAW</text>
<text x="240.7" y="69">IC4</text>
<text x="248.4" y="69">WATCHDOG</text>
<text x="94.9" y="75.1" transform="rotate(-90 94.9 75.1)">R1</text>
<text x="98.5" y="75.1" transform="rotate(-90 98.5 75.1)">91K</text>
<text x="123.2" y="76.1">Lithium Charger</text>
<text x="145.8" y="73.5">D2A B0520</text>
<text x="211.9" y="72.5">GND</text>
<text x="212.4" y="76.3">RST</text>
<text x="231.7" y="74.3">D3</text>
<text x="146" y="82">D2</text>
<text x="150.1" y="81.9">BAT51</text>
<text x="174.8" y="83.9">DIO0</text>
<text x="175" y="80.1">GND</text>
<text x="211.9" y="80.1">VCC</text>
<text x="211.9" y="83.9">GPSRX</text>
<text x="229.3" y="79.2">B0520</text>
<text x="50.2" y="88" transform="rotate(-90 50.2 88)">R3</text>
<text x="53.8" y="88" transform="rotate(-90 53.8 88)">1K</text>
<text x="94.9" y="85.1" transform="rotate(-90 94.9 85.1)">R2</text>
<text x="98.5" y="85.1" transform="rotate(-90 98.5 85.1)">11K</text>
<text x="174.8" y="87.7">DIO5</text>
<text x="211.9" y="87.7">GPSTX</text>
<text x="94.1" y="92.8">GND</text>
<text x="117.5" y="90.8">GND</text>
<text x="138.4" y="91.3">GND</text>
<text x="174.8" y="95.3">DIO1</text>
<text x="174.8" y="91.5">DIO3</text>
<text x="211.9" y="95.3">BAT</text>
<text x="211.9" y="91.5">RCPULSE</text>
<text x="241.3" y="92.8">IC2</text>
<text x="248.9" y="92.8">24L256</text>
<text x="49.4" y="96.6">GND</text>
<text x="174.8" y="99.1">DIO2</text>
<text x="198.4" y="99.4">SCK</text>
<text x="211.9" y="99.1">SCK</text>
<text x="58.6" y="107.2">C1</text>
<text x="139.4" y="107.5" transform="rotate(-90 139.4 107.5)">R6</text>
<text x="141.4" y="106.7">C2</text>
<text x="168.1" y="102.9">GPSPOWER</text>
<text x="175.6" y="106.7">LED</text>
<text x="198.4" y="102.7">MISO</text>
<text x="198.4" y="106.6">MOSI</text>
<text x="211.9" y="106.7">MOSI</text>
<text x="211.9" y="103">MISO</text>
<text x="40.2" y="110.8" transform="rotate(-90 40.2 110.8)">R4</text>
<text x="43.8" y="110.8" transform="rotate(-90 43.8 110.8)">4K7</text>
<text x="47.8" y="110.8" transform="rotate(-90 47.8 110.8)">R5</text>
<text x="51.4" y="110.8" transform="rotate(-90 51.4 110.8)">4K7</text>
<text x="58.6" y="111">10uF or 47uF</text>
<text x="117.7" y="112.4">IRLML6402</text>
<text x="122" y="110.3">Q1</text>
<text x="135.2" y="114">2K2</text>
<text x="135.8" y="108.4" transform="rotate(-90 135.8 108.4)">47K</text>
<text x="141.4" y="110.5">4u7</text>
<text x="165.6" y="110.5">LORA_NRESET</text>
<text x="211.9" y="110.5">LORA_NSS</text>
<text x="136.1" y="117.6">R7</text>
<text x="55.6" y="121.3">GND</text>
<text x="158.4" y="135.9">R8</text>
<text x="161.8" y="135.7">22K</text>
</g>
<text font-size="1.9" fill="#800000" x="44.6" y="162.7">23/05/15</text>
<g font-size="1.6" fill="#808080">
<text x="118.6" y="46.8">NO</text>
<text x="123" y="47.6">NO</text>
<text x="128.1" y="47.6">P$4</text>
<text x="133" y="46.8">P$4</text>
<text x="128.1" y="51.4">P$3</text>
<text x="133" y="50.6">P$3</text>
<text x="117.3" y="60.1">COM</text>
<text x="118.7" y="63.9">NC</text>
<text x="123" y="61">COM</text>
<text x="123" y="64.8">NC</text>
<text x="128.1" y="64.8">P$1</text>
<text x="128.1" y="61">P$2</text>
<text x="133" y="63.9">P$1</text>
<text x="133" y="60.1">P$2</text>
<text x="185.8" y="68.6">TXD1</text>
<text x="201.5" y="68.6">RAW</text>
<text x="56.4" y="76.2">1</text>
<text x="185.8" y="72.4">RXI1</text>
<text x="185.8" y="76.2">RST</text>
<text x="200.8" y="72.4">GND2</text>
<text x="201.2" y="76.2">RST1</text>
<text x="241.5" y="72.5">1</text>
<text x="241.5" y="76.3">2</text>
<text x="244.4" y="73.3">VDD</text>
<text x="244.4" y="77.1">GP5</text>
<text x="249.1" y="77.1">GP0</text>
<text x="249.2" y="73.3">VSS</text>
<text x="254.4" y="76.3">7</text>
<text x="254.4" y="72.5">8</text>
<text x="56.4" y="78.1">2</text>
<text x="119" y="78.7">B+</text>
<text x="119.4" y="82.5">B-</text>
<text x="123" y="79.5">OUT+</text>
<text x="123" y="83.3">OUT-</text>
<text x="134.1" y="79.5">IN+</text>
<text x="134.5" y="83.3">IN-</text>
<text x="138.7" y="78.7">IN+</text>
<text x="138.7" y="82.5">IN-</text>
<text x="185.8" y="80">GND1</text>
<text x="185.8" y="83.8">2</text>
<text x="201" y="80">VCC1</text>
<text x="203.3" y="83.8">A3</text>
<text x="241.5" y="80.1">3</text>
<text x="241.5" y="83.9">4</text>
<text x="244.4" y="80.9">GP4</text>
<text x="249.1" y="80.9">GP1</text>
<text x="254.4" y="83.9">5</text>
<text x="254.4" y="80.1">6</text>
<text x="185.8" y="87.6">3</text>
<text x="203.3" y="87.6">A2</text>
<text x="244.4" y="84.8">GP3</text>
<text x="249.1" y="84.8">GP2</text>
<text x="185.8" y="91.4">4</text>
<text x="185.8" y="95.2">5</text>
<text x="203.3" y="91.4">A1</text>
<text x="203.3" y="95.2">A0</text>
<text x="185.8" y="99">6</text>
<text x="203.5" y="99">13</text>
<text x="242" y="96.3">1</text>
<text x="242" y="100.1">2</text>
<text x="244.9" y="97.1">A0</text>
<text x="244.9" y="100.9">A1</text>
<text x="249.5" y="97.1">VDD</text>
<text x="250.1" y="100.9">WP</text>
<text x="254.8" y="100.1">7</text>
<text x="254.8" y="96.3">8</text>
<text x="185.8" y="102.8">7</text>
<text x="185.8" y="106.6">8</text>
<text x="203.5" y="102.8">12</text>
<text x="203.6" y="106.6">11</text>
<text x="242" y="103.9">3</text>
<text x="242" y="107.7">4</text>
<text x="244.9" y="104.7">A2</text>
<text x="249.7" y="104.7">SCL</text>
<text x="254.8" y="107.7">5</text>
<text x="254.8" y="103.9">6</text>
<text x="185.8" y="110.4">9</text>
<text x="186.6" y="113.8" transform="rotate(-90 186.6 113.8)">A5</text>
<text x="190.4" y="113.8" transform="rotate(-90 190.4 113.8)">A4</text>
<text x="203.5" y="110.4">10</text>
<text x="244.9" y="108.5">VSS</text>
<text x="249.6" y="108.5">SDA</text>
<text x="124.3" y="131.5">1</text>
<text x="143" y="131.5">1</text>
<text x="124.3" y="133.4">2</text>
<text x="124.3" y="135.3">3</text>
<text x="124.3" y="137.2">4</text>
<text x="128.7" y="132.3">1</text>
<text x="128.7" y="134.2">2</text>
<text x="128.7" y="136.1">3</text>
<text x="138.6" y="132.3">1</text>
<text x="138.6" y="134.2">2</text>
<text x="138.6" y="136.1">3</text>
<text x="143" y="133.4">2</text>
<text x="143" y="135.3">3</text>
<text x="143" y="137.2">4</text>
<text x="197.7" y="137.7">1</text>
<text x="217.3" y="137.7">15</text>
<text x="248.2" y="136.6">PC</text>
<text x="248.2" y="134.7">PG1</text>
<text x="124.3" y="139.1">5</text>
<text x="124.3" y="141">6</text>
<text x="124.3" y="142.9">7</text>
<text x="128.7" y="138">4</text>
<text x="128.7" y="140">5</text>
<text x="128.7" y="141.9">6</text>
<text x="128.7" y="143.8">7</text>
<text x="138.6" y="138">4</text>
<text x="138.6" y="140">5</text>
<text x="138.6" y="141.9">6</text>
<text x="138.6" y="143.8">7</text>
<text x="143" y="139.1">5</text>
<text x="143" y="141">6</text>
<text x="143" y="142.9">7</text>
<text x="197.7" y="139.6">2</text>
<text x="197.7" y="141.5">3</text>
<text x="197.7" y="143.4">4</text>
<text x="202.1" y="138.5">RESET</text>
<text x="202.1" y="140.4">DIO0</text>
<text x="202.1" y="142.3">DIO1</text>
<text x="208.8" y="138.5">LFANT</text>
<text x="209.3" y="140.4">GND2</text>
<text x="217.3" y="139.6">14</text>
<text x="248.2" y="138.5">PG2</text>
<text x="124.3" y="144.8">8</text>
<text x="128.7" y="145.7">8</text>
<text x="138.6" y="145.7">8</text>
<text x="143" y="144.8">8</text>
<text x="197.7" y="145.3">5</text>
<text x="197.7" y="147.2">6</text>
<text x="197.7" y="149.1">7</text>
<text x="202.1" y="144.2">DIO2</text>
<text x="202.1" y="146.1">DIO3</text>
<text x="202.1" y="148">DIO4</text>
<text x="202.1" y="149.9">DIO5</text>
<text x="248.2" y="149.9">CTOP</text>
<text x="248.2" y="144.2">GT1</text>
<text x="248.2" y="146.1">GB1</text>
<text x="145.8" y="152.9" transform="rotate(-90 145.8 152.9)">1</text>
<text x="149.6" y="152.9" transform="rotate(-90 149.6 152.9)">2</text>
<text x="196.8" y="154.8">10</text>
<text x="197.7" y="151">8</text>
<text x="197.7" y="152.9">9</text>
<text x="202.1" y="151.8">VCC</text>
<text x="202.1" y="153.8">GND</text>
<text x="202.1" y="155.7">SCK</text>
<text x="146.6" y="157.3" transform="rotate(-90 146.6 157.3)">1</text>
<text x="150.4" y="157.3" transform="rotate(-90 150.4 157.3)">2</text>
<text x="196.8" y="158.6">12</text>
<text x="196.8" y="160.5">13</text>
<text x="196.9" y="156.7">11</text>
<text x="202.1" y="157.6">MISO</text>
<text x="202.1" y="159.5">MOSI</text>
<text x="202.1" y="161.4">NSS</text>
<text x="248.2" y="157.6">GT2</text>
<text x="248.2" y="159.5">GB2</text>
</g>
<g font-size="1.3" fill="#808080">
<text x="79.6" y="68">RAW</text>
<text x="47.8" y="76.1">LED</text>
<text x="55.6" y="73.7">LED1</text>
<text x="98.9" y="77.5">BAT</text>
<text x="116" y="75.6">BAT+</text>
<text x="225.3" y="77">RST</text>
<text x="235.6" y="73.2">VCC</text>
<text x="258.9" y="73.2">GND</text>
<text x="157" y="79.4">+5V</text>
<text x="258.4" y="84.7">LED</text>
<text x="58.4" y="101.8">VCC</text>
<text x="259.3" y="100.8">GND</text>
<text x="259.3" y="97">VCC</text>
<text x="113.3" y="103.7">GPSVCC</text>
<text x="149.8" y="103.7">VCC</text>
<text x="259.3" y="104.6">SCL</text>
<text x="37.8" y="113.7">SCL</text>
<text x="45.3" y="113.7">SDA</text>
<text x="235.5" y="108.4">GND</text>
<text x="259.3" y="108.5">SDA</text>
<text x="142.2" y="115.6">GPSPOWER</text>
<text x="186.5" y="122.9" transform="rotate(-90 186.5 122.9)">SCL</text>
<text x="190.3" y="123.1" transform="rotate(-90 190.3 123.1)">SDA</text>
<text x="126.8" y="129.4">CONB</text>
<text x="137.7" y="129.4">CONA</text>
<text x="224.6" y="131.4">ANT2</text>
<text x="117" y="134.1">GND</text>
<text x="117.1" y="132.2">VCC</text>
<text x="117.1" y="137.9">SDA</text>
<text x="117.3" y="136">SCL</text>
<text x="150.3" y="134.2">GND</text>
<text x="150.3" y="132.2">VCC</text>
<text x="150.3" y="136.1">SCL</text>
<text x="166" y="138">RCPULSE</text>
<text x="115.2" y="139.8">GPSRX</text>
<text x="115.4" y="141.7">GPSTX</text>
<text x="117" y="143.6">GND</text>
<text x="150.3" y="141.8">GND</text>
<text x="150.3" y="143.7">BAT+</text>
<text x="150.3" y="139.9">+5V</text>
<text x="166" y="142.2">SDA</text>
<text x="184" y="138.4">LORA_NRESET</text>
<text x="190.6" y="140.3">DIO0</text>
<text x="190.6" y="142.2">DIO1</text>
<text x="114.3" y="145.5">GPSVCC</text>
<text x="150.3" y="145.6">GND</text>
<text x="159.3" y="144.1">LK1</text>
<text x="190.6" y="149.8">DIO5</text>
<text x="190.6" y="144.1">DIO2</text>
<text x="190.6" y="146">DIO3</text>
<text x="222.7" y="148.9" transform="rotate(-90 222.7 148.9)">PAD2</text>
<text x="234.1" y="148.4">PAD3</text>
<text x="190.8" y="153.6">GND</text>
<text x="190.9" y="151.7">VCC</text>
<text x="190.9" y="155.5">SCK</text>
<text x="223.1" y="155.1" transform="rotate(-90 223.1 155.1)">PAD6</text>
<text x="234.1" y="153.7">PAD4</text>
<text x="186.6" y="161.2">LORA_NSS</text>
<text x="190.3" y="159.3">MOSI</text>
<text x="190.3" y="157.4">MISO</text>
<text x="223.1" y="159.9" transform="rotate(-90 223.1 159.9)">PAD1</text>
<text x="234.1" y="158.9">PAD5</text>
</g>
<g font-size="1.3" fill="#800000">
<text x="123.7" y="104.5" transform="rotate(-90 123.7 104.5)">D</text>
<text x="134.1" y="104.5" transform="rotate(-90 134.1 104.5)">S</text>
<text x="129.7" y="108.8" transform="rotate(-90 129.7 108.8)">G</text>
</g>
</svg>
